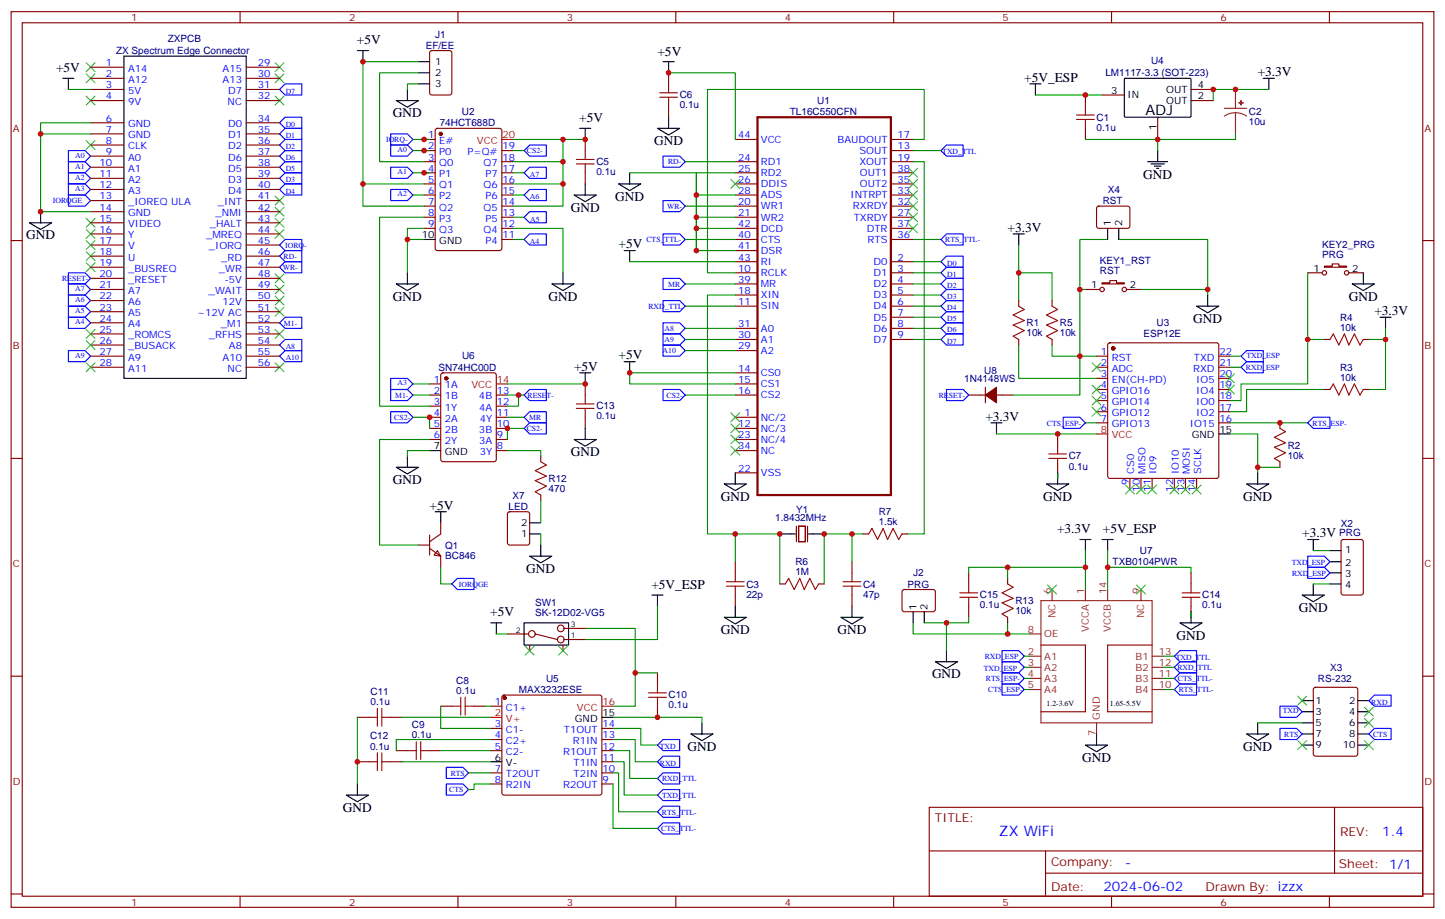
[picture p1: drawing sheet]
<svg xmlns="http://www.w3.org/2000/svg" width="459mm" height="292mm" viewBox="0 0 459 292" stroke-linecap="round" stroke-linejoin="round" font-family="sans-serif">
<g fill="none" stroke="#870000" stroke-width=".35">
<path d="M3.5 3.7h451.6v284.3h-451.6zM7.1 7.2h444.5v277.3h-444.5zM76.2 3.7v3.5M136.6 16.3l.5-.2h5.6l.6 .4 .1 13-.5 .6-5.8 .1-.7-.5-.1-12.9zM145.3 3.7v3.5M214.5 3.7v3.5M283.6 3.7v3.5M352.8 3.7v3.5M421.9 3.7v3.5M28.8 28.4h10.5M28.8 31.9h10.5M28.8 21.3h10.5"/>
<path d="M28.8 24.9h10.5M28.8 39h10.5M78.1 28.4h10.6M78.1 31.9h10.6M78.1 21.3h10.6M78.1 24.9h10.6M78.1 39h10.6M212.2 23.1v3.5M212.2 33.7v3.5M344.5 30.2v3.5M349.8 30.2h7M367.4 37.2v7.1"/>
<path d="M378 28.4h7.1M378 31.9h7.1M28.8 42.5h10.5M28.8 46h10.5M28.8 49.6h10.5M28.8 53.1h10.5M28.8 56.6h10.5M78.1 42.5h10.6M78.1 46h10.6M78.1 49.6h10.6M78.1 53.1h10.6M78.1 56.6h10.6"/>
<path d="M134.6 44.3h3.5M134.6 51.3h3.5M134.6 54.9h3.5M134.6 58.4h3.5M134.6 47.8h3.5M138.3 41l.5-.3h19.8l.6 .5 .1 37.6-.5 .7-20 .1-.6-.5-.1-37.6zM159.3 51.3h3.5M159.3 54.9h3.5M159.3 58.4h3.5M159.3 47.8h3.5M185.7 44.3v3.5M185.7 54.9v3.5"/>
<path d="M233.4 44.3h7M233.4 51.3h7M233.4 54.9h7M233.4 58.4h7M282.8 44.3h7M282.8 51.3h7M282.8 54.9h7M282.8 58.4h7M282.8 47.8h7M344.5 40.7v3.6M3.5 76.4h3.6M28.8 60.1h10.5"/>
<path d="M28.8 63.7h10.5M28.8 77.8h10.5M28.8 67.2h10.5M28.8 74.3h10.5M28.8 70.7h10.5M78.1 60.1h10.6M78.1 63.7h10.6M78.1 77.8h10.6M78.1 67.2h10.6M78.1 74.3h10.6M78.1 70.7h10.6M134.6 61.9h3.5"/>
<path d="M134.6 65.4h3.5M134.6 69h3.5M134.6 72.5h3.5M159.3 61.9h3.5M159.3 65.4h3.5M159.3 69h3.5M159.3 72.5h3.5M159.3 76h3.5M233.4 61.9h7M233.4 65.4h7M233.4 69h7M233.4 72.5h7"/>
<path d="M233.4 76h7M233.4 79.6h7M282.8 61.9h7M282.8 65.4h7M282.8 69h7M282.8 72.5h7M282.8 76h7M348.2 65.6l.5-.2 9.5 .1 .4 .6-.1 6-.6 .4-9.5-.1-.4-.6v-5.7zM451.6 76.4h3.5M28.8 91.9h10.5M28.8 99h10.5M28.8 95.4h10.5"/>
<path d="M28.8 88.4h10.5M28.8 84.8h10.5M28.8 81.3h10.5M78.1 91.9h10.6M78.1 99h10.6M78.1 95.4h10.6M78.1 88.4h10.6M78.1 84.8h10.6M78.1 81.3h10.6M233.4 83.1h7M233.4 86.6h7M233.4 90.1h7"/>
<path d="M233.4 93.7h7M233.4 97.2h7M282.8 83.1h7M282.8 86.6h7M282.8 90.1h7M282.8 93.7h7M282.8 97.2h7M323.3 95.4v1.8M333.9 95.4v1.8M344.5 91.9h4.6M349.8 89.8h2.4v-.7h2.2v.7h2.4v.3h-7zM357.5 91.9h4.6"/>
<path d="M415 86.6h4.6M420.3 84.5h2.5v-.7h2.1v.7h2.5v.3h-7.1zM428.1 86.6h4.6M28.8 113.1h10.5M28.8 116.6h10.5M28.8 109.5h10.5M28.8 106h10.5M28.8 102.5h10.5M78.1 113.1h10.6M78.1 116.6h10.6M78.1 109.5h10.6M78.1 106h10.6"/>
<path d="M78.1 102.5h10.6M140.1 118.6l.5-.2h16.2l.7 .4v27.1l-.4 .6-16.5 .1-.7-.5v-27zM233.4 104.2h7M233.4 107.8h7M233.4 111.3h7M233.4 118.4h7M282.8 104.2h7M282.8 107.8h7M282.8 100.7h7M323.3 107.8v1.7M333.9 107.8v1.7M348 113.1h3.5"/>
<path d="M348 116.6h3.5M351.8 109l.4-.2h33.9l.5 .2 .2 .5v41.7l-.2 .5-.5 .2h-33.9l-.5-.3-.2-.4v-41.7zM386.8 113.1h3.5M386.8 116.6h3.5M420.3 107.8h1.8M432.7 107.8h1.7M136.3 121.9h3.6M136.3 125.4h3.6M136.3 132.5h3.6M136.3 136h3.6M136.3 139.5h3.6M136.3 128.9h3.6"/>
<path d="M157.5 125.4h3.5M157.5 132.5h3.5M157.5 136h3.5M157.5 139.5h3.5M157.5 128.9h3.5M185.7 121.9v3.5M185.7 132.5v3.5M233.4 121.9h7M233.4 125.4h7M233.4 132.5h7M233.4 136h7M233.4 139.5h7"/>
<path d="M307.4 125.4h5.3M312.7 122.9v5M316.3 125.4h5.3M335.7 137.8v3.5M348 120.1h3.5M348 123.6h3.5M348 127.2h3.5M348 130.7h3.5M348 134.2h3.5M386.8 120.1h3.5M386.8 123.6h3.5M386.8 127.2h3.5"/>
<path d="M386.8 130.7h3.5M386.8 134.2h3.5M406.2 134.2v1.8M420.3 123.6h1.8M432.7 123.6h1.7M3.5 145.5h3.6M157.5 143.1h3.5M171.6 144.8v1.8M171.6 157.2v1.7M233.4 143.1h7M233.4 150.1h7M335.7 148.3v3.6"/>
<path d="M358.6 151.9v3.5M362.1 151.9v3.5M365.7 151.9v3.5M372.7 151.9v3.5M376.2 151.9v3.5M379.8 151.9v3.5M406.2 146.6v1.7M451.6 145.5h3.5M132.8 173h3.5M136.3 174.1l3.6 2.5v3.5M136.3 169.9v6.3M138.8 174.8l1.1 1.8-2.1-.4z"/>
<path d="M139.9 166v3.5l-3.6 2.5M161.3 162.7l.4-.2h5.7l.6 .4 .1 9.4-.5 .7h-5.9l-.6-.4-.1-9.4zM233.4 178.3v3.6M252.8 167v5M253.5 167h2.1v5h-2.1zM256.3 167v5M270.4 178.3v3.6M273.9 169.5h1.8M286.3 169.5h1.7M425.9 171.5l.4-.2h5.7l.6 .4 .1 16.5-.5 .7h-5.9l-.6-.4-.1-16.5zM179 199.5h6.7M233.4 188.9v3.5"/>
<path d="M247.5 185.4h1.7M259.8 185.4h1.8M270.4 188.9v3.5M286.5 187.4l.5-.3 9.4 .1 .5 .7-.1 5.9-.6 .4-9.5-.1-.4-.6v-5.6zM307.4 181.9v3.5M307.4 192.4v3.6M319.8 183.6v1.8M319.8 196v1.7M378 181.9v3.5M378 192.4v3.6M3.5 214.7h3.6M161 201.3h6.7"/>
<path d="M168.1 204.8v1.8M169.9 201.3l7 1.7M178.7 204.8v1.8M179 203h6.7M208.7 213.6v3.5M330.4 204.8h14.1v21.2h-14.1M365.7 204.8h-14.2v21.2h14.2M417 218.4l.5-.2h12.7l.7 .4v20.8l-.4 .6-13 .1-.6-.5-.1-20.7zM451.6 214.7h3.5M113.4 227.7h3.5M124 227.7h3.5M125.8 238.3h3.5"/>
<path d="M136.3 238.3h3.6M139.9 224.2h3.5M150.5 224.2h3.5M155.8 224.2h3.5M155.8 231.2h3.5M155.8 234.8h3.5M155.8 238.3h3.5M159.5 220.9l.5-.2h30.3l.5 .2 .2 .5v30.3l-.2 .5-.5 .2h-30.3l-.5-.2-.2-.5v-30.3zM191 231.2h3.6M191 234.8h3.6M191 238.3h3.6M208.7 224.2v3.5"/>
<path d="M113.4 241.8h3.5M124 241.8h3.5M155.8 245.4h3.5M155.8 248.9h3.5M191 245.4h3.6M191 248.9h3.6M191 241.8h3.6M294.9 256.3h156.7v28.2h-156.7zM423.5 256.3l.1 20.9M295 270.1h156.4M331.8 277.2h119.6M331.8 270.1v14.2"/>
<path d="M3.5 283.8h3.6M76.2 284.5v3.5M145.3 284.5v3.5M214.5 284.5v3.5M283.6 284.5v3.5M352.8 284.5v3.5M421.9 284.5v3.5M451.6 283.8h3.5"/>
<circle cx="349.8" cy="91.9" r=".71"/>
<circle cx="356.8" cy="91.9" r=".71"/>
<circle cx="420.3" cy="86.6" r=".71"/>
<circle cx="427.4" cy="86.6" r=".71"/>
<circle cx="178" cy="199.5" r="1.06"/>
<circle cx="168.8" cy="201.3" r="1.06"/>
<circle cx="178" cy="203" r="1.06"/>
</g>
<path d="M240.4 37.2h42.4v120h-42.4z" fill="none" stroke="#870000" stroke-width=".71"/>
<g fill="none" stroke="#000" stroke-width=".35">
<path d="M39.3 17.8h38.8v102.3h-38.8zM113.4 16.1h3.5M115.2 16.1v3.5M132.8 19.6h3.5M210.4 19.6h3.6M212.2 19.6v3.5M19.9 24.9h3.6M21.7 24.9v3.5M125.8 31.9h7l-3.5 2.1zM129.3 28.4v3.5M132.8 26.6h3.5M132.8 23.1h3.5"/>
<path d="M212.2 37.2v3.5M326.8 26.6h3.6M328.6 26.6v3.6M356.9 25l.3-.1h20.6l.2 .3-.1 11.8-.3 .2h-20.6l-.2-.3zM400.9 24.9h3.6M402.7 24.9v3.5M184 40.7h3.5M185.7 40.7v3.6M185.7 58.4v3.5M196.3 58.4h7.1l-3.6 2.1zM199.8 54.9v3.5M208.7 40.7h7l-3.5 2.2z"/>
<path d="M364.2 51.3h6.4M365.3 52h4.2M366.4 52.7h2.1M367.1 53.4h.7M367.4 47.8v3.5M9.3 70.7h7.1l-3.5 2.1zM12.9 67.2v3.5M134.6 76h3.5M182.2 61.9h7.1l-3.6 2.1zM198.1 79.6h3.5M199.8 79.6v3.5M321.6 74.3h3.5"/>
<path d="M323.3 74.3v3.5M351.5 72.5v3.5M355.1 72.5v3.5M125.8 90.1h7l-3.5 2.2zM129.3 86.6v3.5M175.2 90.1h7l-3.5 2.2zM178.7 86.6v3.5M379.8 97.2h7l-3.5 2.1zM383.3 93.7v3.5M429.2 90.1h7l-3.5 2.2zM432.7 86.6v3.5M184 118.4h3.5"/>
<path d="M185.7 118.4v3.5M198.1 114.8h3.5M199.8 114.8v3.6M438 100.7h3.5M439.7 100.7v3.5M182.2 139.5h7.1l-3.6 2.1zM185.7 136v3.5M314.5 134.2h3.5M316.3 134.2v3.6M386.8 137.8h3.5M125.8 148.3h7l-3.5 2.2zM129.3 144.8v3.5"/>
<path d="M136.3 143.1h3.6M229.8 153.6h7.1l-3.5 2.2zM233.4 150.1v3.5M332.1 153.6h7.1l-3.5 2.2zM335.7 150.1v3.5M395.6 153.6h7.1l-3.5 2.2zM399.2 150.1v3.5M138.1 162.5h3.5M139.9 162.5v3.5M168.1 176.6h7.1l-3.6 2.1zM168.1 169.5h3.5M168.1 166h3.5"/>
<path d="M171.6 173v3.6M247.5 169.5h4.9M256.6 169.5h5M342.7 171.3h3.6M344.5 171.3v3.5M349.8 171.3h3.5M351.5 171.3v3.5M415 171.3h3.6M416.8 171.3v3.5M422.1 174.8h3.5M422.1 178.3h3.5M155.8 197.7h3.5"/>
<path d="M157.5 197.7v3.6M166.3 197.7h14.1v7.1h-14.1zM206.9 188.9h3.5M208.7 188.9v3.5M229.8 196h7.1l-3.5 2.1zM233.4 192.4v3.6M266.9 196h7l-3.5 2.1zM270.4 192.4v3.6M289.8 194.2v3.5M293.3 194.2v3.5M374.5 197.7h7l-3.5 2.1zM378 194.2v3.5"/>
<path d="M413.3 188.9h7l-3.5 2.1zM416.8 185.4v3.5M422.1 181.9h3.5M422.1 185.4h3.5M296.9 210.1h7l-3.5 2.1zM300.4 206.6v3.5M191 227.7h3.6M219.3 233h7l-3.5 2.1zM222.8 229.5v3.5M344.5 236.5h7l-3.5 2.2zM348 233v3.5M395.6 233h7.1l-3.5 2.1z"/>
<path d="M399.2 229.5v3.5M413.3 222.4h3.5M413.3 226h3.5M413.3 229.5h3.5M413.3 233h3.5M413.3 236.5h3.5M430.9 222.4h3.5M430.9 226h3.5M430.9 229.5h3.5M430.9 233h3.5M430.9 236.5h3.5M109.9 252.4h7l-3.5 2.1z"/>
<path d="M113.4 248.9v3.5M155.8 241.8h3.5"/>
</g>
<g fill="none" stroke="#008700" stroke-width=".35">
<path d="M132.8 19.6h-17.6v38.8h19.4M21.7 28.4h7.1M28.8 39h-15.9v3.5M132.8 23.1h-12.3v28.2h14.1M132.8 26.6h-3.5v1.8M212.2 23.1h21.2v21.2M328.6 30.2h21.2M402.7 28.4h-17.6v3.5M28.8 42.5h-15.9v24.7h15.9M115.2 58.4v7h19.4M131.1 47.8h5.2M131.1 44.3h5.2"/>
<path d="M131.1 54.9h5.2M162.8 47.8h3.5M162.8 44.3h22.9M162.8 54.9h3.5M162.8 58.4h15.9M178.7 51.3v14.1h-15.9M178.7 44.3v7h-15.9M199.8 54.9h21.2v24.7M217.5 51.3h15.9M233.4 54.9h-12.4v7M289.8 44.3h3.5v-15.9h-68.8v58.2h8.9M289.8 51.3h3.5v118.2h-5.3"/>
<path d="M289.8 47.8h8.8M367.4 44.3v3.5M392.1 42.5v1.8h-47.6M131.1 61.9h3.5M134.6 76h-5.3v10.6M134.6 69h-14.1v59.9h15.8M134.6 72.5h-5.3v3.5M162.8 72.5h15.9v14.1M162.8 76h3.5M162.8 69h3.5M162.8 61.9h3.5M217.5 76h15.9"/>
<path d="M217.5 65.4h15.9M221 69h12.4M233.4 72.5h-12.4v7.1h12.4M233.4 61.9h-12.4v10.6M289.8 76h8.8M323.3 77.8v8.8M351.5 76h-8.8v15.9M355.1 76h28.2v15.9M199.8 83.1h33.6M217.5 90.1h15.9M217.5 97.2h15.9M233.4 93.7h-8.9v75.8h23v15.9"/>
<path d="M289.8 83.1h8.8M289.8 86.6h8.8M289.8 90.1h8.8M289.8 93.7h8.8M289.8 97.2h8.8M323.3 95.4v-8.8h10.6v8.8M344.5 91.9h-1.8v33.5h-21.1M362.1 91.9h21.2v1.8M415 86.6v21.2M217.5 107.8h15.9M217.5 104.2h15.9M217.5 111.3h15.9"/>
<path d="M233.4 118.4h-33.6v3.5h33.6M289.8 107.8h8.8M289.8 100.7h8.8M289.8 104.2h8.8M323.3 109.5v10.6h24.7M333.9 109.5v3.6h14.1M390.3 116.6h3.6M390.3 113.1h3.6M420.3 107.8h-5.3v14.1h-21.1v5.3h-3.6M434.4 107.8h5.3M439.7 104.2v19.4h-5.3M131.1 132.5h5.2v3.5"/>
<path d="M131.1 125.4h5.2M131.1 121.9h5.2M136.3 139.5h-15.8v33.5h12.3M161 125.4h3.6v3.5h-3.6M161 121.9h24.7M161 132.5h5.3M164.6 125.4h1.7M166.3 136h-5.3v3.5M217.5 125.4h15.9M316.3 137.8h31.7M344.5 134.2h3.5M390.3 137.8h8.9v12.3"/>
<path d="M390.3 134.2h24.7M420.3 123.6h-24.7v7.1h-5.3M136.3 143.1h-7v1.7M161 143.1h10.6v1.7M171.6 158.9v7.1M335.7 150.1v1.8M399.2 148.3h7M171.6 169.5v3.5M233.4 169.5v8.8M270.4 169.5v8.8M273.9 169.5h-12.3v15.9M344.5 174.8v12.3"/>
<path d="M351.5 174.8v12.3M416.8 174.8h5.3M139.9 180.1v5.3h3.5M185.7 199.5h15.9v24.7h-7M208.7 192.4v10.6h-23M289.8 197.7v3.6h30M293.3 197.7h7.1v8.9M307.4 196v1.7h-7M319.8 197.7v3.6h7M319.8 180.1h-12.4v1.8M344.5 180.1h-24.7v3.5M351.5 180.1h26.5v1.8"/>
<path d="M378 194.2v1.8M416.8 185.4h5.3M157.5 201.3h3.5M201.6 213.6h7.1M325.1 208.3h1.7M325.1 211.8h1.7M325.1 215.4h1.7M325.1 218.9h1.7M369.2 208.3h3.5M369.2 211.8h3.5M369.2 215.4h3.5M369.2 218.9h3.5"/>
<path d="M113.4 227.7v21.2M127.5 227.7h28.3M139.9 224.2v7h15.9M139.9 238.3h15.9M154 224.2h1.8M155.8 234.8h-30v3.5M194.6 227.7h28.2v1.8M194.6 238.3h5.2v8.8h8.9M194.6 231.2h8.8v5.3h5.3M194.6 234.8h7v7h7.1M399.2 229.5h14.1M127.5 241.8h28.3"/>
<path d="M148.7 245.4h7.1M155.8 248.9h-5.3v1.7h-1.8M194.6 241.8h3.5v10.6h10.6M194.6 248.9v14.1h14.1M194.6 245.4h1.7v12.3h12.4"/>
</g>
<g fill="none" stroke="#3c3" stroke-width=".35">
<path d="M27.3 19.9l2.9 2.9M30.2 19.9l-2.9 2.9M87.3 19.9l2.8 2.9M90.1 19.9l-2.8 2.9M27.3 30.5l2.9 2.8M27.3 23.5l2.9 2.8M30.2 30.5l-2.9 2.8M30.2 23.5l-2.9 2.8M87.3 23.5l2.8 2.8M87.3 30.5l2.8 2.8M90.1 23.5l-2.8 2.8M90.1 30.5l-2.8 2.8"/>
<path d="M27.3 44.6l2.9 2.8M30.2 44.6l-2.9 2.8M232 57l2.8 2.8M234.8 57l-2.8 2.8M288.4 57l2.8 2.8M288.4 53.4l2.8 2.9M291.2 57l-2.8 2.8M291.2 53.4l-2.8 2.9M27.3 69.3l2.9 2.8M27.3 72.8l2.9 2.9M27.3 76.4l2.9 2.8M27.3 79.9l2.9 2.8"/>
<path d="M30.2 79.9l-2.9 2.8M30.2 69.3l-2.9 2.8M30.2 72.8l-2.9 2.9M30.2 76.4l-2.9 2.8M87.3 62.3l2.8 2.8M87.3 65.8l2.8 2.8M87.3 69.3l2.8 2.8M87.3 72.8l2.8 2.9M90.1 62.3l-2.8 2.8M90.1 65.8l-2.8 2.8M90.1 69.3l-2.8 2.8M90.1 72.8l-2.8 2.9"/>
<path d="M288.4 60.5l2.8 2.8M288.4 64l2.8 2.9M288.4 67.6l2.8 2.8M288.4 71.1l2.8 2.8M291.2 60.5l-2.8 2.8M291.2 64l-2.8 2.9M291.2 67.6l-2.8 2.8M291.2 71.1l-2.8 2.8M27.3 83.4l2.9 2.9M30.2 83.4l-2.9 2.9M87.3 87l2.8 2.8M87.3 90.5l2.8 2.8"/>
<path d="M87.3 94l2.8 2.8M87.3 97.5l2.8 2.9M90.1 87l-2.8 2.8M90.1 90.5l-2.8 2.8M90.1 94l-2.8 2.8M90.1 97.5l-2.8 2.9M27.3 104.6l2.9 2.8M27.3 108.1l2.9 2.8M27.3 115.2l2.9 2.8M30.2 104.6l-2.9 2.8M30.2 108.1l-2.9 2.8M30.2 115.2l-2.9 2.8"/>
<path d="M87.3 104.6l2.8 2.8M87.3 115.2l2.8 2.8M90.1 104.6l-2.8 2.8M90.1 115.2l-2.8 2.8M346.6 115.2l2.8 2.8M349.4 115.2l-2.8 2.8M388.9 118.7l2.9 2.8M391.8 118.7l-2.9 2.8M232 131.1l2.8 2.8M232 134.6l2.8 2.8M232 138.1l2.8 2.8M234.8 131.1l-2.8 2.8"/>
<path d="M234.8 134.6l-2.8 2.8M234.8 138.1l-2.8 2.8M346.6 129.3l2.8 2.8M346.6 125.8l2.8 2.8M346.6 122.2l2.8 2.9M349.4 129.3l-2.8 2.8M349.4 125.8l-2.8 2.8M349.4 122.2l-2.8 2.9M388.9 122.2l2.9 2.9M391.8 122.2l-2.9 2.9M232 141.6l2.8 2.9M234.8 141.6l-2.8 2.9"/>
<path d="M357.2 154l2.8 2.8M360 154l-2.8 2.8M360.7 154l2.8 2.8M363.5 154l-2.8 2.8M364.2 154l2.9 2.8M367.1 154l-2.9 2.8M371.3 154l2.8 2.8M374.1 154l-2.8 2.8M374.8 154l2.8 2.8M377.6 154l-2.8 2.8M378.4 154l2.8 2.8M381.2 154l-2.8 2.8"/>
<path d="M332.5 185.7l2.8 2.9M335.3 185.7l-2.8 2.9M360.7 185.7l2.8 2.9M363.5 185.7l-2.8 2.9M166.7 205.1l2.8 2.9M169.5 205.1l-2.8 2.9M177.3 205.1l2.8 2.9M180.1 205.1l-2.8 2.9M411.9 221l2.8 2.8M411.9 235.1l2.8 2.8M414.7 221l-2.8 2.8M414.7 235.1l-2.8 2.8"/>
<path d="M433 224.5l2.9 2.9M433 228.1l2.9 2.8M433 235.1l2.9 2.8M435.9 224.5l-2.9 2.9M435.9 228.1l-2.9 2.8M435.9 235.1l-2.9 2.8"/>
</g>
<g fill="#870000" stroke="#870000" stroke-width=".35">
<path d="M312.7 125.4l3.6-2.5v5z"/>
<circle cx="353.3" cy="110.6" r=".53"/>
<circle cx="160.2" cy="221.5" r=".53"/>
<circle cx="139.9" cy="42.5" r=".53"/>
<circle cx="141.6" cy="120.1" r=".53"/>
</g>
<path d="M159.3 44.3h3.5M157.5 121.9h3.5M348 137.8h3.5M155.8 227.7h3.5M191 224.2h3.6" fill="none" stroke="#f00" stroke-width=".35"/>
<g fill="none" stroke="#a10000" stroke-width=".35">
<path d="M209.4 30.9h5.6M209.4 29.5h5.6M212.2 26.6v2.9M212.2 30.9v2.8M341.7 37.9h5.6M341.7 36.5h5.6M344.5 33.7v2.8M344.5 37.9v2.8M182.9 52h5.7M182.9 50.6h5.7M185.7 47.8v2.8M185.7 52v2.9"/>
<path d="M323.3 97.2l1.8 1-3.5 1.8 3.5 1.8-3.5 1.4 3.5 1.8-3.5 1.7 1.7 1.1M333.9 97.2l1.8 1-3.6 1.8 3.6 1.8-3.6 1.4 3.6 1.8-3.6 1.7 1.8 1.1M422.1 107.8l1.1-1.8 1.7 3.5 1.8-3.5 1.4 3.5 1.8-3.5 1.7 3.5 1.1-1.7M182.9 129.6h5.7M182.9 128.2h5.7M185.7 125.4v2.8M185.7 129.6v2.9M406.2 136l1.8 1.1-3.5 1.7 3.5 1.8-3.5 1.4 3.5 1.8-3.5 1.7 1.7 1.1M422.1 123.6l1.1-1.7 1.7 3.5 1.8-3.5 1.4 3.5 1.8-3.5 1.7 3.5 1.1-1.8M171.6 146.6l1.8 1-3.5 1.8 3.5 1.8-3.5 1.4 3.5 1.7-3.5 1.8 1.7 1.1M332.8 145.5h5.7M332.8 144.1h5.7"/>
<path d="M335.7 141.3v2.8M335.7 145.5v2.8M275.7 169.5l1.1-1.8 1.7 3.6 1.8-3.6 1.4 3.6 1.8-3.6 1.7 3.6 1.1-1.8M230.5 186.1h5.7M230.5 184.7h5.7M233.4 181.9v2.8M233.4 186.1v2.8M249.2 185.4l1.1-1.8 1.8 3.5 1.7-3.5 1.4 3.5 1.8-3.5 1.8 3.5 1-1.7M267.6 186.1h5.6M267.6 184.7h5.6M270.4 181.9v2.8M270.4 186.1v2.8"/>
<path d="M304.6 189.6h5.7M304.6 188.2h5.7M307.4 185.4v2.8M307.4 189.6v2.8M319.8 185.4l1.8 1-3.6 1.8 3.6 1.8-3.6 1.4 3.6 1.7-3.6 1.8 1.8 1.1M375.2 189.6h5.6M375.2 188.2h5.6M378 185.4v2.8M378 189.6v2.8M205.8 220h5.7M208.7 217.1v2.9M116.9 227.7h2.9"/>
<path d="M119.8 224.9v5.6M119.8 239v5.7M121.2 224.9v5.6M121.2 239v5.7M121.2 227.7h2.8M129.3 238.3h2.8M132.1 235.5v5.6M133.5 235.5v5.6M133.5 238.3h2.8M143.4 224.2h2.8M146.2 221.4v5.6M147.6 221.4v5.6"/>
<path d="M147.6 224.2h2.9M205.8 221.4h5.7M208.7 221.4v2.8M116.9 241.8h2.9M121.2 241.8h2.8"/>
</g>
<g fill="none" stroke="#8c2424" stroke-width=".35">
<path d="M388.6 34.4h7M392.1 35.8l-1.8 .2-1.7 .9M392.1 35.8l1.9 .2 1.6 .9M392.1 28.4v6M392.1 35.8v6.7M330.4 190.7h35.3v38.8h-35.3zM333.9 187.1v3.6M344.5 187.1v3.6M351.5 187.1v3.6M362.1 187.1v3.6M326.8 208.3h3.6M326.8 211.8h3.6"/>
<path d="M326.8 215.4h3.6M326.8 218.9h3.6M326.8 201.3h3.6M365.7 208.3h3.5M365.7 211.8h3.5M365.7 215.4h3.5M365.7 218.9h3.5M348 229.5v3.5"/>
</g>
<g fill="#8c2424" stroke="#8c2424" stroke-width=".35">
<path d="M393.2 32.6l1.4 .1z"/>
<path d="M393.8 31.9l.1 1.4z"/>
</g>
<g fill="none" stroke="#00f" stroke-width=".35">
<path d="M88.7 28.4l1.8-1.8h5.3v3.6h-5.3zM88.7 39l1.8-1.8h5.3v3.5h-5.3zM21.7 47.8h5.3l1.8 1.8-1.8 1.7h-5.3zM21.7 51.3h5.3l1.8 1.8-1.8 1.8h-5.3zM21.7 54.9h5.3l1.8 1.7-1.8 1.8h-5.3zM21.7 58.4h5.3l1.8 1.7-1.8 1.8h-5.3zM88.7 56.6l1.8-1.7h5.3v3.5h-5.3zM88.7 53.1l1.8-1.8h5.3v3.6h-5.3zM88.7 49.6l1.8-1.8h5.3v3.5h-5.3zM88.7 46l1.8-1.7h5.3v3.5h-5.3zM88.7 42.5l1.8-1.8h5.3v3.6h-5.3zM124 53.1h5.3l1.8 1.8-1.8 1.7h-5.3z"/>
<path d="M124 46h5.3l1.8 1.8-1.8 1.8h-5.3zM124 42.5h5.3l1.8 1.8-1.8 1.7h-5.3zM166.3 54.9l1.8-1.8h5.3v3.5h-5.3zM168.1 46h5.3v3.6h-5.3l-1.8-1.8zM210.4 49.6h5.3l1.8 1.7-1.8 1.8h-5.3zM300.4 46h5.3v3.6h-5.3l-1.8-1.8zM21.7 61.9h5.3l1.8 1.8-1.8 1.7h-5.3zM88.7 60.1l1.8-1.7h5.3v3.5h-5.3zM88.7 77.8l1.8-1.8h5.3v3.6h-5.3zM124 60.1h5.3l1.8 1.8-1.8 1.8h-5.3zM166.3 76l1.8-1.7h5.3v3.5h-5.3zM166.3 69l1.8-1.8h5.3v3.5h-5.3z"/>
<path d="M166.3 61.9l1.8-1.8h5.3v3.6h-5.3zM210.4 74.3h5.3l1.8 1.7-1.8 1.8h-5.3zM210.4 63.7h5.3l1.8 1.7-1.8 1.8h-5.3zM298.6 76l1.8-1.7h5.3v3.5h-5.3zM21.7 90.1h5.3l1.8 1.8-1.8 1.8h-5.3zM21.7 93.7h5.3l1.8 1.7-1.8 1.8h-5.3zM21.7 97.2h5.3l1.8 1.8-1.8 1.7h-5.3zM21.7 86.6h5.3l1.8 1.8-1.8 1.7h-5.3zM88.7 81.3l1.8-1.7h5.3v3.5h-5.3zM88.7 84.8l1.8-1.7h5.3v3.5h-5.3zM210.4 95.4h5.3l1.8 1.8-1.8 1.8h-5.3zM210.4 88.4h5.3l1.8 1.7-1.8 1.8h-5.3z"/>
<path d="M298.6 83.1l1.8-1.8h5.3v3.5h-5.3zM298.6 90.1l1.8-1.7h5.3v3.5h-5.3zM298.6 97.2l1.8-1.8h5.3v3.6h-5.3zM300.4 84.8h5.3v3.6h-5.3l-1.8-1.8zM300.4 91.9h5.3v3.5h-5.3l-1.8-1.7zM21.7 100.7h5.3l1.8 1.8-1.8 1.7h-5.3zM21.7 111.3h5.3l1.8 1.8-1.8 1.7h-5.3zM88.7 109.5l1.8-1.7h5.3v3.5h-5.3zM88.7 113.1l1.8-1.8h5.3v3.5h-5.3zM88.7 102.5l1.8-1.8h5.3v3.5h-5.3zM210.4 102.5h5.3l1.8 1.7-1.8 1.8h-5.3zM210.4 106h5.3l1.8 1.8-1.8 1.7h-5.3z"/>
<path d="M210.4 109.5h5.3l1.8 1.8-1.8 1.8h-5.3zM298.6 100.7l1.8-1.7h5.3v3.5h-5.3zM298.6 107.8l1.8-1.8h5.3v3.5h-5.3zM300.4 102.5h5.3v3.5h-5.3l-1.8-1.8zM393.9 113.1l1.7-1.8h5.3v3.5h-5.3zM393.9 116.6l1.7-1.8h5.3v3.6h-5.3zM124 120.1h5.3l1.8 1.8-1.8 1.7h-5.3zM124 130.7h5.3l1.8 1.8-1.8 1.7h-5.3zM124 123.6h5.3l1.8 1.8-1.8 1.8h-5.3zM166.3 136l1.8-1.8h5.3v3.6h-5.3zM166.3 125.4l1.8-1.8h5.3v3.6h-5.3zM168.1 130.7h5.3v3.5h-5.3l-1.8-1.7z"/>
<path d="M210.4 123.6h5.3l1.8 1.8-1.8 1.8h-5.3zM300.4 123.6h5.3l1.7 1.8-1.7 1.8h-5.3zM337.4 132.5h5.3l1.8 1.7-1.8 1.8h-5.3zM415 134.2l1.8-1.7h5.3v3.5h-5.3zM415 176.6h5.3l1.8 1.7-1.8 1.8h-5.3zM143.4 185.4l1.8-1.8h5.3v3.5h-5.3zM415 180.1h5.3l1.8 1.8-1.8 1.7h-5.3zM318 206.6h5.3l1.8 1.7-1.8 1.8h-5.3zM318 210.1h5.3l1.8 1.7-1.8 1.8h-5.3zM318 213.6h5.3l1.8 1.8-1.8 1.7h-5.3zM318 217.1h5.3l1.8 1.8-1.8 1.8h-5.3zM372.7 208.3l1.8-1.7h5.3v3.5h-5.3z"/>
<path d="M372.7 211.8l1.8-1.7h5.3v3.5h-5.3zM372.7 215.4l1.8-1.8h5.3v3.5h-5.3zM372.7 218.9l1.8-1.8h5.3v3.6h-5.3zM208.7 236.5l1.7-1.7h5.3v3.5h-5.3zM406.2 224.2h5.3l1.8 1.8-1.8 1.7h-5.3zM406.2 231.2h5.3l1.8 1.8-1.8 1.8h-5.3zM434.4 222.4l1.8-1.7h5.3v3.5h-5.3zM434.4 233l1.8-1.8h5.3v3.6h-5.3zM141.6 248.9h5.3l1.8 1.7-1.8 1.8h-5.3zM141.6 243.6h5.3l1.8 1.8-1.8 1.7h-5.3zM208.7 252.4l1.7-1.8h5.3v3.6h-5.3zM208.7 257.7l1.7-1.8h5.3v3.6h-5.3z"/>
<path d="M208.7 241.8l1.7-1.7h5.3v3.5h-5.3zM210.4 245.4h5.3v3.5h-5.3l-1.7-1.8zM210.4 261.2h5.3v3.6h-5.3l-1.7-1.8z"/>
</g>
<g fill="#c00">
<circle cx="439.7" cy="107.8" r=".88"/>
<circle cx="342.7" cy="113.1" r=".88"/>
<circle cx="385.1" cy="28.4" r=".88"/>
<circle cx="392.1" cy="28.4" r=".88"/>
<circle cx="367.4" cy="44.3" r=".88"/>
<circle cx="221" cy="79.6" r=".88"/>
<circle cx="221" cy="72.5" r=".88"/>
<circle cx="221" cy="69" r=".88"/>
<circle cx="221" cy="61.9" r=".88"/>
<circle cx="233.4" cy="169.5" r=".88"/>
<circle cx="247.5" cy="169.5" r=".88"/>
<circle cx="199.8" cy="118.4" r=".88"/>
<circle cx="261.6" cy="169.5" r=".88"/>
<circle cx="270.4" cy="169.5" r=".88"/>
<circle cx="212.2" cy="23.1" r=".88"/>
<circle cx="335.7" cy="137.8" r=".88"/>
<circle cx="208.7" cy="227.7" r=".88"/>
<circle cx="113.4" cy="241.8" r=".88"/>
<circle cx="406.2" cy="134.2" r=".88"/>
<circle cx="399.2" cy="148.3" r=".88"/>
<circle cx="415" cy="107.8" r=".88"/>
<circle cx="323.3" cy="86.6" r=".88"/>
<circle cx="344.5" cy="30.2" r=".88"/>
<circle cx="201.6" cy="213.6" r=".88"/>
<circle cx="342.7" cy="91.9" r=".88"/>
<circle cx="383.3" cy="91.9" r=".88"/>
<circle cx="134.6" cy="44.3" r=".88"/>
<circle cx="134.6" cy="47.8" r=".88"/>
<circle cx="134.6" cy="54.9" r=".88"/>
<circle cx="185.7" cy="44.3" r=".88"/>
<circle cx="178.7" cy="44.3" r=".88"/>
<circle cx="178.7" cy="51.3" r=".88"/>
<circle cx="178.7" cy="58.4" r=".88"/>
<circle cx="185.7" cy="121.9" r=".88"/>
<circle cx="129.3" cy="76" r=".88"/>
<circle cx="115.2" cy="58.4" r=".88"/>
<circle cx="136.3" cy="132.5" r=".88"/>
<circle cx="161" cy="136" r=".88"/>
<circle cx="115.2" cy="19.6" r=".88"/>
<circle cx="344.5" cy="180.1" r=".88"/>
<circle cx="12.9" cy="67.2" r=".88"/>
<circle cx="12.9" cy="42.5" r=".88"/>
<circle cx="351.5" cy="180.1" r=".88"/>
<circle cx="319.8" cy="201.3" r=".88"/>
<circle cx="319.8" cy="180.1" r=".88"/>
<circle cx="300.4" cy="197.7" r=".88"/>
<circle cx="164.6" cy="125.4" r=".88"/>
</g>
<text font-size="4.6" x="363.5" y="36.5">ADJ</text>
<text font-size="4.6" fill="#00f" x="317" y="265.3">ZX WiFi</text>
<g font-size="4.2">
<text x="113.3" y="14">+5V</text>
<text x="208.7" y="17.8">+5V</text>
<text x="17.8" y="22.7">+5V</text>
<text x="325.1" y="25.9">+5V_ESP</text>
<text x="399.2" y="24.2">+3.3V</text>
<text x="124.7" y="37.2">GND</text>
<text x="183.8" y="38.7">+5V</text>
<text x="207.6" y="46">GND</text>
<text x="362.8" y="57">GND</text>
<text x="195.3" y="63.7">GND</text>
<text x="181.2" y="67.2">GND</text>
<text x="8.3" y="76">GND</text>
<text x="319.8" y="73.6">+3.3V</text>
<text x="196.3" y="78.8">+5V</text>
<text x="124.7" y="95.4">GND</text>
<text x="174.1" y="95.4">GND</text>
<text x="428.1" y="95.4">GND</text>
<text x="436.2" y="100">+3.3V</text>
<text x="378.7" y="102.5">GND</text>
<text x="182.2" y="117.7">+5V</text>
<text x="196.3" y="114.1">+5V</text>
<text x="312.7" y="133.5">+3.3V</text>
<text x="181.2" y="144.8">GND</text>
<text x="124.7" y="153.6">GND</text>
<text x="136.3" y="161.7">+5V</text>
<text x="228.8" y="158.9">GND</text>
<text x="331.1" y="158.9">GND</text>
<text x="394.6" y="158.9">GND</text>
<text x="335.5" y="169.1">+3.3V</text>
<text x="350" y="169.1">+5V_ESP</text>
<text x="413.3" y="170.6">+3.3V</text>
<text x="167" y="181.9">GND</text>
<text x="206.7" y="186.8">+5V_ESP</text>
<text x="155.6" y="195.6">+5V</text>
<text x="412.2" y="194.2">GND</text>
<text x="228.8" y="201.3">GND</text>
<text x="265.8" y="201.3">GND</text>
<text x="373.4" y="203">GND</text>
<text x="295.8" y="215.4">GND</text>
<text x="218.2" y="238.3">GND</text>
<text x="394.6" y="238.3">GND</text>
<text x="343.4" y="241.8">GND</text>
<text x="108.8" y="257.7">GND</text>
</g>
<g font-size="4.2" fill="#00f">
<text x="438.7" y="265.6">1.4</text>
<text x="357.1" y="275.1">-</text>
<text x="350.2" y="282.9">2024-06-02</text>
</g>
<g font-size="3.9" fill="#800">
<text x="296.7" y="260.9">TITLE:</text>
<text x="425.3" y="265.6">REV:</text>
<text x="333.6" y="275.1">Company:</text>
<text x="425" y="275.7">Sheet: 1/1</text>
<text x="333.6" y="282.8">Date:</text>
<text x="382.6" y="282.8">Drawn By: izzx</text>
</g>
<g font-size="3.2" fill="#800">
<text x="41.6" y="6.7">1</text>
<text x="110.8" y="6.7">2</text>
<text x="179.9" y="6.7">3</text>
<text x="249.1" y="6.7">4</text>
<text x="318.2" y="6.7">5</text>
<text x="387.3" y="6.7">6</text>
<text x="4.1" y="41.8">A</text>
<text x="452.1" y="41.8">A</text>
<text x="4.1" y="110.9">B</text>
<text x="452.1" y="110.9">B</text>
<text x="4.1" y="180.1">C</text>
<text x="452.1" y="180.1">C</text>
<text x="4.1" y="249.2">D</text>
<text x="452.1" y="249.2">D</text>
<text x="41.6" y="287.5">1</text>
<text x="110.8" y="287.5">2</text>
<text x="179.9" y="287.5">3</text>
<text x="249.1" y="287.5">4</text>
<text x="318.2" y="287.5">5</text>
<text x="387.3" y="287.5">6</text>
</g>
<g font-size="3.2" fill="#000080">
<text x="138.1" y="11.9">J1</text>
<text x="36.8" y="17.2">ZX Spectrum Edge Connector</text>
<text x="53.3" y="13.4">ZXPCB</text>
<text x="135.1" y="15.4">EF/EE</text>
<text x="365.3" y="20.5">U4</text>
<text x="350.8" y="24.3">LM1117-3.3 (SOT-223)</text>
<text x="215.7" y="34.4">0.1u</text>
<text x="215.7" y="31.2">C6</text>
<text x="259.3" y="33.2">U1</text>
<text x="139.5" y="40.1">74HCT688D</text>
<text x="146.6" y="36.5">U2</text>
<text x="250.7" y="36.6">TL16C550CFN</text>
<text x="348" y="41.5">0.1u</text>
<text x="348" y="38.4">C1</text>
<text x="396.3" y="39.8">10u</text>
<text x="396.3" y="36.6">C2</text>
<text x="189.3" y="52.4">C5</text>
<text x="189.3" y="55.6">0.1u</text>
<text x="350" y="64.8">RST</text>
<text x="351.6" y="61.2">X4</text>
<text x="349.1" y="84">KEY1_RST</text>
<text x="419.7" y="81.8">PRG</text>
<text x="419.7" y="78.7">KEY2_PRG</text>
<text x="349.1" y="87.1">RST</text>
<text x="425.3" y="101.8">R4</text>
<text x="325.8" y="106.8">10k</text>
<text x="325.8" y="103.6">R1</text>
<text x="336.4" y="106.8">10k</text>
<text x="336.4" y="103.6">R5</text>
<text x="362.9" y="107.1">ESP12E</text>
<text x="367.1" y="103.6">U3</text>
<text x="425.3" y="105">10k</text>
<text x="139.2" y="117.7">SN74HC00D</text>
<text x="146.7" y="114.1">U6</text>
<text x="312.4" y="118.7">U8</text>
<text x="425.3" y="117.7">R3</text>
<text x="306" y="121.3">1N4148WS</text>
<text x="425.3" y="120.8">10k</text>
<text x="189.3" y="130">C13</text>
<text x="189.3" y="133.2">0.1u</text>
<text x="408.7" y="142.4">R2</text>
<text x="339.2" y="149">0.1u</text>
<text x="339.2" y="145.9">C7</text>
<text x="408.7" y="145.6">10k</text>
<text x="174.1" y="153">R12</text>
<text x="161.4" y="161.8">LED</text>
<text x="162.7" y="158.3">X7</text>
<text x="174.1" y="156.2">470</text>
<text x="246.1" y="165.4">1.8432MHz</text>
<text x="252.7" y="162.8">Y1</text>
<text x="278.9" y="166.7">1.5k</text>
<text x="278.9" y="163.5">R7</text>
<text x="425.5" y="167.3">X2</text>
<text x="425" y="170.2">PRG</text>
<text x="141.3" y="177.3">BC846</text>
<text x="141.3" y="174.2">Q1</text>
<text x="252.4" y="179.4">R6</text>
<text x="353.1" y="179.5">TXB0104PWR</text>
<text x="361.8" y="175.9">U7</text>
<text x="252.4" y="182.6">1M</text>
<text x="289.8" y="182.9">J2</text>
<text x="236.9" y="189.7">22p</text>
<text x="236.9" y="186.5">C3</text>
<text x="273.9" y="189.7">47p</text>
<text x="273.9" y="186.5">C4</text>
<text x="288" y="186.5">PRG</text>
<text x="311" y="190">C15</text>
<text x="322.3" y="191.8">R13</text>
<text x="381.5" y="190">C14</text>
<text x="169.8" y="195.6">SK-12D02-VG5</text>
<text x="169.8" y="192.3">SW1</text>
<text x="311" y="193.1">0.1u</text>
<text x="322.3" y="195">10k</text>
<text x="381.5" y="193.1">0.1u</text>
<text x="422.1" y="212.9">X3</text>
<text x="117.6" y="220.6">C11</text>
<text x="144.8" y="220.3">0.1u</text>
<text x="144.8" y="217.1">C8</text>
<text x="164.6" y="220">MAX3232ESE</text>
<text x="173.3" y="216.4">U5</text>
<text x="212.2" y="221.7">C10</text>
<text x="418.3" y="216.5">RS-232</text>
<text x="117.6" y="223.8">0.1u</text>
<text x="212.2" y="224.9">0.1u</text>
<text x="130.7" y="231.2">C9</text>
<text x="117.5" y="237.9">0.1u</text>
<text x="117.5" y="234.7">C12</text>
<text x="130.7" y="234.4">0.1u</text>
</g>
<g font-size="3.2" fill="#00f">
<text x="33.6" y="21">1</text>
<text x="40.6" y="22.8">A14</text>
<text x="70.6" y="22.8">A15</text>
<text x="81.8" y="21">29</text>
<text x="33.6" y="24.5">2</text>
<text x="33.6" y="28">3</text>
<text x="40.6" y="26.3">A12</text>
<text x="40.6" y="29.8">5V</text>
<text x="70.6" y="26.3">A13</text>
<text x="72.4" y="29.8">D7</text>
<text x="81.8" y="28">31</text>
<text x="81.8" y="24.5">30</text>
<text x="33.6" y="31.6">4</text>
<text x="40.6" y="33.3">9V</text>
<text x="72.2" y="33.3">NC</text>
<text x="81.8" y="31.6">32</text>
<text x="33.6" y="38.6">6</text>
<text x="40.6" y="40.4">GND</text>
<text x="72.4" y="40.4">D0</text>
<text x="81.8" y="38.6">34</text>
<text x="33.6" y="42.2">7</text>
<text x="33.6" y="45.7">8</text>
<text x="40.6" y="43.9">GND</text>
<text x="40.6" y="47.4">CLK</text>
<text x="72.4" y="47.4">D2</text>
<text x="72.4" y="43.9">D1</text>
<text x="81.8" y="45.7">36</text>
<text x="81.8" y="42.2">35</text>
<text x="135.9" y="43.9">1</text>
<text x="135.9" y="47.4">2</text>
<text x="139.4" y="45.7">E#</text>
<text x="159.5" y="47.4">19</text>
<text x="234.3" y="43.9">44</text>
<text x="241.5" y="45.3">VCC</text>
<text x="265.8" y="45.3">BAUDOUT</text>
<text x="284.9" y="43.9">17</text>
<text x="284.9" y="47.4">13</text>
<text x="31.6" y="52.7">10</text>
<text x="33.6" y="49.2">9</text>
<text x="40.6" y="51">A0</text>
<text x="72.4" y="51">D6</text>
<text x="81.8" y="52.7">38</text>
<text x="81.8" y="49.2">37</text>
<text x="135.9" y="51">3</text>
<text x="139.4" y="49.2">P0</text>
<text x="139.4" y="52.7">Q0</text>
<text x="148.4" y="49.2">P=Q#</text>
<text x="153.5" y="52.7">Q7</text>
<text x="159.5" y="51">18</text>
<text x="234.3" y="51">24</text>
<text x="241.5" y="52.4">RD1</text>
<text x="272.7" y="52.4">XOUT</text>
<text x="272.8" y="48.9">SOUT</text>
<text x="284.9" y="51">19</text>
<text x="31.6" y="56.3">11</text>
<text x="31.6" y="59.8">12</text>
<text x="40.6" y="54.5">A1</text>
<text x="40.6" y="58">A2</text>
<text x="72.4" y="58">D3</text>
<text x="72.4" y="54.5">D5</text>
<text x="81.8" y="59.8">40</text>
<text x="81.8" y="56.3">39</text>
<text x="135.9" y="54.5">4</text>
<text x="135.9" y="58">5</text>
<text x="139.4" y="56.3">P1</text>
<text x="139.4" y="59.8">Q1</text>
<text x="153.5" y="59.8">Q6</text>
<text x="154" y="56.3">P7</text>
<text x="159.5" y="58">16</text>
<text x="159.5" y="54.5">17</text>
<text x="234.3" y="54.5">25</text>
<text x="234.3" y="58">26</text>
<text x="241.5" y="55.9">RD2</text>
<text x="241.5" y="59.4">DDIS</text>
<text x="272.9" y="55.9">OUT1</text>
<text x="272.9" y="59.4">OUT2</text>
<text x="284.9" y="54.5">38</text>
<text x="284.9" y="58">35</text>
<text x="31.6" y="63.3">13</text>
<text x="40.6" y="61.6">A3</text>
<text x="40.6" y="65.1">_IOREQ ULA</text>
<text x="69.2" y="65.1">_INT</text>
<text x="72.4" y="61.6">D4</text>
<text x="81.8" y="63.3">41</text>
<text x="135.9" y="61.6">6</text>
<text x="135.9" y="65.1">7</text>
<text x="139.4" y="63.3">P2</text>
<text x="154" y="63.3">P6</text>
<text x="159.5" y="65.1">14</text>
<text x="159.5" y="61.6">15</text>
<text x="234.3" y="61.6">28</text>
<text x="234.3" y="65.1">20</text>
<text x="241.5" y="63">ADS</text>
<text x="270" y="63">INTRPT</text>
<text x="284.9" y="61.6">33</text>
<text x="284.9" y="65.1">32</text>
<text x="31.6" y="66.9">14</text>
<text x="31.6" y="70.4">15</text>
<text x="40.6" y="68.6">GND</text>
<text x="68.4" y="68.6">_NMI</text>
<text x="81.8" y="70.4">43</text>
<text x="81.8" y="66.9">42</text>
<text x="135.9" y="68.6">8</text>
<text x="139.4" y="66.9">Q2</text>
<text x="139.4" y="70.4">P3</text>
<text x="153.5" y="66.9">Q5</text>
<text x="154" y="70.4">P5</text>
<text x="159.5" y="68.6">13</text>
<text x="234.3" y="68.6">21</text>
<text x="241.5" y="66.5">WR1</text>
<text x="241.5" y="70">WR2</text>
<text x="270.7" y="66.5">RXRDY</text>
<text x="271" y="70">TXRDY</text>
<text x="284.9" y="68.6">27</text>
<text x="31.6" y="73.9">16</text>
<text x="31.6" y="77.4">17</text>
<text x="40.6" y="72.1">VIDEO</text>
<text x="40.6" y="75.7">Y</text>
<text x="65.4" y="75.7">_MREQ</text>
<text x="66.5" y="72.1">_HALT</text>
<text x="81.8" y="77.4">45</text>
<text x="81.8" y="73.9">44</text>
<text x="135.9" y="72.1">9</text>
<text x="139.4" y="73.9">Q3</text>
<text x="153.5" y="73.9">Q4</text>
<text x="154" y="77.4">P4</text>
<text x="159.5" y="75.7">11</text>
<text x="159.5" y="72.1">12</text>
<text x="234.3" y="72.1">42</text>
<text x="234.3" y="75.7">40</text>
<text x="241.5" y="73.6">DCD</text>
<text x="241.5" y="77.1">CTS</text>
<text x="275.1" y="73.6">DTR</text>
<text x="275.4" y="77.1">RTS</text>
<text x="284.9" y="72.1">37</text>
<text x="284.9" y="75.7">36</text>
<text x="31.6" y="81">18</text>
<text x="40.6" y="79.2">V</text>
<text x="40.6" y="82.7">U</text>
<text x="66.3" y="79.2">_IORQ</text>
<text x="70.2" y="82.7">_RD</text>
<text x="81.8" y="81">46</text>
<text x="234.3" y="79.2">41</text>
<text x="234.3" y="82.7">43</text>
<text x="241.5" y="80.6">DSR</text>
<text x="284.9" y="82.7">2</text>
<text x="31.6" y="84.5">19</text>
<text x="31.6" y="88">20</text>
<text x="40.6" y="86.3">_BUSREQ</text>
<text x="40.6" y="89.8">_RESET</text>
<text x="69.5" y="86.3">_WR</text>
<text x="71.2" y="89.8">-5V</text>
<text x="81.8" y="88">48</text>
<text x="81.8" y="84.5">47</text>
<text x="234.3" y="86.3">10</text>
<text x="234.3" y="89.8">39</text>
<text x="241.5" y="84.1">RI</text>
<text x="241.5" y="87.7">RCLK</text>
<text x="277.2" y="84.1">D0</text>
<text x="277.2" y="87.7">D1</text>
<text x="284.9" y="86.3">3</text>
<text x="284.9" y="89.8">4</text>
<text x="31.6" y="91.5">21</text>
<text x="31.6" y="95.1">22</text>
<text x="40.6" y="93.3">A7</text>
<text x="66.2" y="93.3">_WAIT</text>
<text x="81.8" y="95.1">50</text>
<text x="81.8" y="91.5">49</text>
<text x="234.3" y="93.3">18</text>
<text x="241.5" y="91.2">MR</text>
<text x="241.5" y="94.7">XIN</text>
<text x="277.2" y="91.2">D2</text>
<text x="277.2" y="94.7">D3</text>
<text x="284.9" y="93.3">5</text>
<text x="31.6" y="98.6">23</text>
<text x="40.6" y="96.8">A6</text>
<text x="40.6" y="100.4">A5</text>
<text x="62.5" y="100.4">~12V AC</text>
<text x="70.6" y="96.8">12V</text>
<text x="81.8" y="98.6">51</text>
<text x="234.3" y="96.8">11</text>
<text x="241.5" y="98.2">SIN</text>
<text x="277.2" y="98.2">D4</text>
<text x="277.2" y="101.8">D5</text>
<text x="284.9" y="96.8">6</text>
<text x="284.9" y="100.4">7</text>
<text x="31.6" y="102.1">24</text>
<text x="31.6" y="105.7">25</text>
<text x="40.6" y="103.9">A4</text>
<text x="40.6" y="107.4">_ROMCS</text>
<text x="66.2" y="107.4">_RFHS</text>
<text x="70.1" y="103.9">_M1</text>
<text x="81.8" y="105.7">53</text>
<text x="81.8" y="102.1">52</text>
<text x="234.3" y="103.9">31</text>
<text x="234.3" y="107.4">30</text>
<text x="241.5" y="105.3">A0</text>
<text x="277.2" y="105.3">D6</text>
<text x="284.9" y="103.9">8</text>
<text x="284.9" y="107.4">9</text>
<text x="31.6" y="109.2">26</text>
<text x="31.6" y="112.7">27</text>
<text x="40.6" y="110.9">_BUSACK</text>
<text x="72.7" y="110.9">A8</text>
<text x="81.8" y="112.7">55</text>
<text x="81.8" y="109.2">54</text>
<text x="234.3" y="110.9">29</text>
<text x="241.5" y="108.8">A1</text>
<text x="241.5" y="112.4">A2</text>
<text x="277.2" y="108.8">D7</text>
<text x="349.3" y="112.7">1</text>
<text x="387" y="112.7">22</text>
<text x="31.6" y="116.2">28</text>
<text x="40.6" y="114.5">A9</text>
<text x="40.6" y="118">A11</text>
<text x="70.6" y="114.5">A10</text>
<text x="72.2" y="118">NC</text>
<text x="81.8" y="116.2">56</text>
<text x="234.3" y="118">14</text>
<text x="241.5" y="119.4">CS0</text>
<text x="349.3" y="116.2">2</text>
<text x="349.3" y="119.8">3</text>
<text x="352.8" y="114.5">RST</text>
<text x="352.8" y="118">ADC</text>
<text x="378.7" y="118">RXD</text>
<text x="378.9" y="114.5">TXD</text>
<text x="387" y="119.8">20</text>
<text x="387" y="116.2">21</text>
<text x="137.7" y="121.5">1</text>
<text x="137.7" y="125.1">2</text>
<text x="141.2" y="123.3">1A</text>
<text x="157.7" y="125.1">13</text>
<text x="234.3" y="121.5">15</text>
<text x="234.3" y="125.1">16</text>
<text x="241.5" y="122.9">CS1</text>
<text x="349.3" y="123.3">4</text>
<text x="352.8" y="121.5">EN(CH-PD)</text>
<text x="352.8" y="125.1">GPIO16</text>
<text x="379.7" y="125.1">IO4</text>
<text x="379.7" y="121.5">IO5</text>
<text x="387" y="123.3">19</text>
<text x="137.7" y="128.6">3</text>
<text x="141.2" y="126.8">1B</text>
<text x="141.2" y="130.4">1Y</text>
<text x="152" y="126.8">4B</text>
<text x="152" y="130.4">4A</text>
<text x="157.7" y="128.6">12</text>
<text x="241.5" y="126.5">CS2</text>
<text x="349.3" y="126.8">5</text>
<text x="349.3" y="130.4">6</text>
<text x="352.8" y="128.6">GPIO14</text>
<text x="379.7" y="128.6">IO0</text>
<text x="387" y="130.4">17</text>
<text x="387" y="126.8">18</text>
<text x="137.7" y="132.1">4</text>
<text x="137.7" y="135.6">5</text>
<text x="141.2" y="133.9">2A</text>
<text x="141.2" y="137.4">2B</text>
<text x="152" y="137.4">3B</text>
<text x="152.2" y="133.9">4Y</text>
<text x="157.7" y="135.6">10</text>
<text x="157.7" y="132.1">11</text>
<text x="234.3" y="135.6">12</text>
<text x="236.3" y="132.1">1</text>
<text x="241.5" y="133.5">NC/2</text>
<text x="241.5" y="137.1">NC/3</text>
<text x="349.3" y="133.9">7</text>
<text x="352.8" y="132.1">GPIO12</text>
<text x="352.8" y="135.6">GPIO13</text>
<text x="377.7" y="135.6">IO15</text>
<text x="379.7" y="132.1">IO2</text>
<text x="387" y="133.9">16</text>
<text x="137.7" y="139.2">6</text>
<text x="141.2" y="140.9">2Y</text>
<text x="152" y="140.9">3A</text>
<text x="157.7" y="142.7">8</text>
<text x="157.7" y="139.2">9</text>
<text x="234.3" y="139.2">23</text>
<text x="234.3" y="142.7">34</text>
<text x="241.5" y="140.6">NC/4</text>
<text x="152.2" y="144.5">3Y</text>
<text x="234.3" y="149.8">22</text>
<text x="241.5" y="144.1">NC</text>
<text x="241.5" y="151.2">VSS</text>
<text x="358.2" y="154.1" transform="rotate(-90 358.2 154.1)">9</text>
<text x="360" y="150.6" transform="rotate(-90 360 150.6)">CS0</text>
<text x="363.5" y="150.6" transform="rotate(-90 363.5 150.6)">MISO</text>
<text x="367.1" y="150.6" transform="rotate(-90 367.1 150.6)">IO9</text>
<text x="374.1" y="150.6" transform="rotate(-90 374.1 150.6)">IO10</text>
<text x="377.6" y="150.6" transform="rotate(-90 377.6 150.6)">MOSI</text>
<text x="381.2" y="150.6" transform="rotate(-90 381.2 150.6)">SCLK</text>
<text x="361.8" y="156.1" transform="rotate(-90 361.8 156.1)">10</text>
<text x="365.3" y="156.1" transform="rotate(-90 365.3 156.1)">11</text>
<text x="372.4" y="156.1" transform="rotate(-90 372.4 156.1)">12</text>
<text x="375.9" y="156.1" transform="rotate(-90 375.9 156.1)">13</text>
<text x="379.4" y="156.1" transform="rotate(-90 379.4 156.1)">14</text>
<text x="157.1" y="223.8">1</text>
<text x="160.6" y="225.6">C1+</text>
<text x="157.1" y="230.9">3</text>
<text x="160.6" y="232.7">C1-</text>
<text x="179" y="232.7">T1OUT</text>
<text x="191.2" y="230.9">14</text>
<text x="157.1" y="234.4">4</text>
<text x="157.1" y="237.9">5</text>
<text x="160.6" y="236.2">C2+</text>
<text x="160.6" y="239.7">C2-</text>
<text x="178.7" y="239.7">R1OUT</text>
<text x="181.8" y="236.2">R1IN</text>
<text x="191.2" y="237.9">12</text>
<text x="191.2" y="234.4">13</text>
<text x="157.1" y="245">7</text>
<text x="182" y="243.2">T1IN</text>
<text x="191.2" y="245">10</text>
<text x="191.2" y="241.5">11</text>
<text x="157.1" y="248.5">8</text>
<text x="160.6" y="246.8">T2OUT</text>
<text x="160.6" y="250.3">R2IN</text>
<text x="178.7" y="250.3">R2OUT</text>
<text x="182" y="246.8">T2IN</text>
<text x="191.2" y="248.5">9</text>
</g>
<g font-size="3.2">
<text x="138.1" y="20.6">1</text>
<text x="138.1" y="27.7">3</text>
<text x="138.1" y="24.2">2</text>
<text x="352.7" y="29.8">3</text>
<text x="370.2" y="29.5">OUT</text>
<text x="380.1" y="28">4</text>
<text x="357.9" y="31.2">IN</text>
<text x="370.2" y="33">OUT</text>
<text x="380.1" y="31.6">2</text>
<text x="367.1" y="41.4" transform="rotate(-90 367.1 41.4)">1</text>
<text x="352.6" y="71.8" transform="rotate(-90 352.6 71.8)">1</text>
<text x="356.1" y="71.8" transform="rotate(-90 356.1 71.8)">2</text>
<text x="133.9" y="75.7">10</text>
<text x="139.4" y="77.4">GND</text>
<text x="416.9" y="86.3">1</text>
<text x="429.2" y="86.3">2</text>
<text x="346.4" y="91.5">1</text>
<text x="358.6" y="91.5">2</text>
<text x="387" y="137.4">15</text>
<text x="137.7" y="142.7">7</text>
<text x="378.2" y="139.2">GND</text>
<text x="141.2" y="144.5">GND</text>
<text x="165.4" y="167">2</text>
<text x="165.4" y="170.6">1</text>
<text x="426.9" y="175.5">1</text>
<text x="426.9" y="179.7">2</text>
<text x="426.9" y="183.3">3</text>
<text x="426.9" y="186.8">4</text>
<text x="290.9" y="193.5" transform="rotate(-90 290.9 193.5)">1</text>
<text x="294.4" y="193.5" transform="rotate(-90 294.4 193.5)">2</text>
<text x="191.2" y="227.4">15</text>
<text x="417.5" y="223.5">1</text>
<text x="417.5" y="227">3</text>
<text x="428.2" y="223.5">2</text>
<text x="428.2" y="227">4</text>
<text x="182.4" y="229.1">GND</text>
<text x="417.5" y="230.5">5</text>
<text x="428.2" y="230.5">6</text>
<text x="417.5" y="234.1">7</text>
<text x="417.5" y="237.6">9</text>
<text x="426.2" y="237.6">10</text>
<text x="428.2" y="234.1">8</text>
<text x="157.1" y="241.5">6</text>
<text x="160.6" y="243.2">V-</text>
</g>
<g font-size="3.2" fill="#f00">
<text x="151.4" y="45.7">VCC</text>
<text x="159.5" y="43.9">20</text>
<text x="149.6" y="123.3">VCC</text>
<text x="157.7" y="121.5">14</text>
<text x="349.3" y="137.4">8</text>
<text x="352.8" y="139.2">VCC</text>
<text x="157.1" y="227.4">2</text>
<text x="183.1" y="225.6">VCC</text>
<text x="191.2" y="223.8">16</text>
<text x="160.6" y="229.1">V+</text>
</g>
<g font-size="3.2" fill="#8d2323">
<text x="333.6" y="188.6" transform="rotate(-90 333.6 188.6)">6</text>
<text x="344.1" y="188.6" transform="rotate(-90 344.1 188.6)">1</text>
<text x="351.2" y="188.6" transform="rotate(-90 351.2 188.6)">14</text>
<text x="361.8" y="188.6" transform="rotate(-90 361.8 188.6)">9</text>
<text x="335" y="196.3" transform="rotate(-90 335 196.3)">NC</text>
<text x="363.2" y="196.3" transform="rotate(-90 363.2 196.3)">NC</text>
<text x="326.2" y="200.9">8</text>
<text x="331.4" y="202.3">OE</text>
<text x="345.5" y="200.5" transform="rotate(-90 345.5 200.5)">VCCA</text>
<text x="352.6" y="200.5" transform="rotate(-90 352.6 200.5)">VCCB</text>
<text x="326.2" y="208">2</text>
<text x="331.4" y="209.4">A1</text>
<text x="360.4" y="209.4">B1</text>
<text x="367.8" y="208">13</text>
<text x="326.2" y="211.5">3</text>
<text x="326.2" y="215">4</text>
<text x="331.4" y="212.9">A2</text>
<text x="360.4" y="212.9">B2</text>
<text x="367.8" y="211.5">12</text>
<text x="367.8" y="215">11</text>
<text x="326.2" y="218.5">5</text>
<text x="331.4" y="216.4">A3</text>
<text x="331.4" y="220">A4</text>
<text x="360.4" y="216.4">B3</text>
<text x="360.4" y="220">B4</text>
<text x="367.8" y="218.5">10</text>
<text x="347.7" y="233.6" transform="rotate(-90 347.7 233.6)">7</text>
<text x="349.1" y="228.4" transform="rotate(-90 349.1 228.4)">GND</text>
</g>
<g font-size="2.5" fill="#00f">
<text x="90.7" y="29.7">D7</text>
<text x="90.7" y="40.3">D0</text>
<text x="90.7" y="47.3">D2</text>
<text x="90.7" y="43.8">D1</text>
<text x="122.5" y="45.2">IORQ-</text>
<text x="23.9" y="50">A0</text>
<text x="23.9" y="53.6">A1</text>
<text x="90.7" y="50.9">D6</text>
<text x="126.2" y="48.3">A0</text>
<text x="167.2" y="48.7">CS2-</text>
<text x="212" y="52.2">RD-</text>
<text x="299.1" y="49">TXD_TTL</text>
<text x="23.9" y="57.1">A2</text>
<text x="90.7" y="57.9">D3</text>
<text x="90.7" y="54.4">D5</text>
<text x="126.2" y="55.3">A1</text>
<text x="168.2" y="56.2">A7</text>
<text x="16.8" y="64.5">IORQGE</text>
<text x="23.9" y="60.6">A3</text>
<text x="90.7" y="61.5">D4</text>
<text x="126.2" y="62.4">A2</text>
<text x="168.2" y="63.3">A6</text>
<text x="168.3" y="70.3">A5</text>
<text x="211.7" y="66.3">WR-</text>
<text x="168.2" y="77.4">A4</text>
<text x="205.2" y="76.9">CTS_TTL-</text>
<text x="300" y="76.9">RTS_TTL-</text>
<text x="90" y="82.2">RD-</text>
<text x="90.5" y="78.7">IORQ-</text>
<text x="19.7" y="89.3">RESET-</text>
<text x="89.7" y="85.7">WR-</text>
<text x="300.6" y="84.4">D0</text>
<text x="300.6" y="87.9">D1</text>
<text x="23.9" y="92.4">A7</text>
<text x="23.9" y="95.9">A6</text>
<text x="212.1" y="91">MR</text>
<text x="300.6" y="91.4">D2</text>
<text x="300.6" y="95">D3</text>
<text x="23.9" y="99.4">A5</text>
<text x="205.8" y="98.1">RXD_TTL</text>
<text x="300.6" y="98.5">D4</text>
<text x="23.9" y="102.9">A4</text>
<text x="90.1" y="103.4">M1-</text>
<text x="210.9" y="105.1">A8</text>
<text x="300.6" y="102">D5</text>
<text x="300.6" y="105.6">D6</text>
<text x="23.9" y="113.5">A9</text>
<text x="90.7" y="110.8">A8</text>
<text x="210.3" y="112.2">A10</text>
<text x="210.9" y="108.7">A9</text>
<text x="300.6" y="109.1">D7</text>
<text x="395.6" y="113.8">TXD_ESP</text>
<text x="90.7" y="114.4">A10</text>
<text x="395.4" y="117.5">RXD_ESP</text>
<text x="126.2" y="122.3">A3</text>
<text x="125.4" y="126.4">M1-</text>
<text x="167.4" y="126.3">RESET-</text>
<text x="211.6" y="126.3">CS2-</text>
<text x="297.9" y="126.3">RESET-</text>
<text x="125.1" y="133.4">CS2-</text>
<text x="167.2" y="136.9">CS2-</text>
<text x="168" y="133.3">MR</text>
<text x="332.3" y="135.1">CTS_ESP-</text>
<text x="416.6" y="135.1">RTS_ESP-</text>
<text x="410" y="179.2">TXD_ESP</text>
<text x="410.1" y="182.7">RXD_ESP</text>
<text x="145.7" y="186.3">IORQGE</text>
<text x="312.5" y="209.2">RXD_ESP</text>
<text x="373.1" y="209.6">TXD_TTL</text>
<text x="312.2" y="212.9">TXD_ESP</text>
<text x="373.7" y="212.7">RXD_TTL</text>
<text x="312.9" y="216.3">RTS_ESP-</text>
<text x="313.7" y="219.8">CTS_ESP-</text>
<text x="373.8" y="216.2">CTS_TTL-</text>
<text x="374.1" y="219.8">RTS_TTL-</text>
<text x="407.1" y="226.4">TXD</text>
<text x="435.2" y="223.7">RXD</text>
<text x="407.6" y="233.9">RTS</text>
<text x="435.8" y="233.9">CTS</text>
<text x="209.4" y="237.8">TXD</text>
<text x="209.4" y="243.1">RXD</text>
<text x="142.6" y="251.6">CTS</text>
<text x="143" y="246.3">RTS</text>
<text x="210.1" y="248">RXD_TTL</text>
<text x="210.1" y="253.3">TXD_TTL</text>
<text x="209.9" y="263.9">CTS_TTL-</text>
<text x="210.1" y="258.6">RTS_TTL-</text>
</g>
<g font-size="2.5">
<text x="163.7" y="200.9">2</text>
<text x="181.2" y="199.1">3</text>
<text x="181.2" y="202.7">1</text>
<text x="332.1" y="224.2">1.2-3.6V</text>
<text x="352.2" y="224.2">1.65-5.5V</text>
</g>
</svg>
